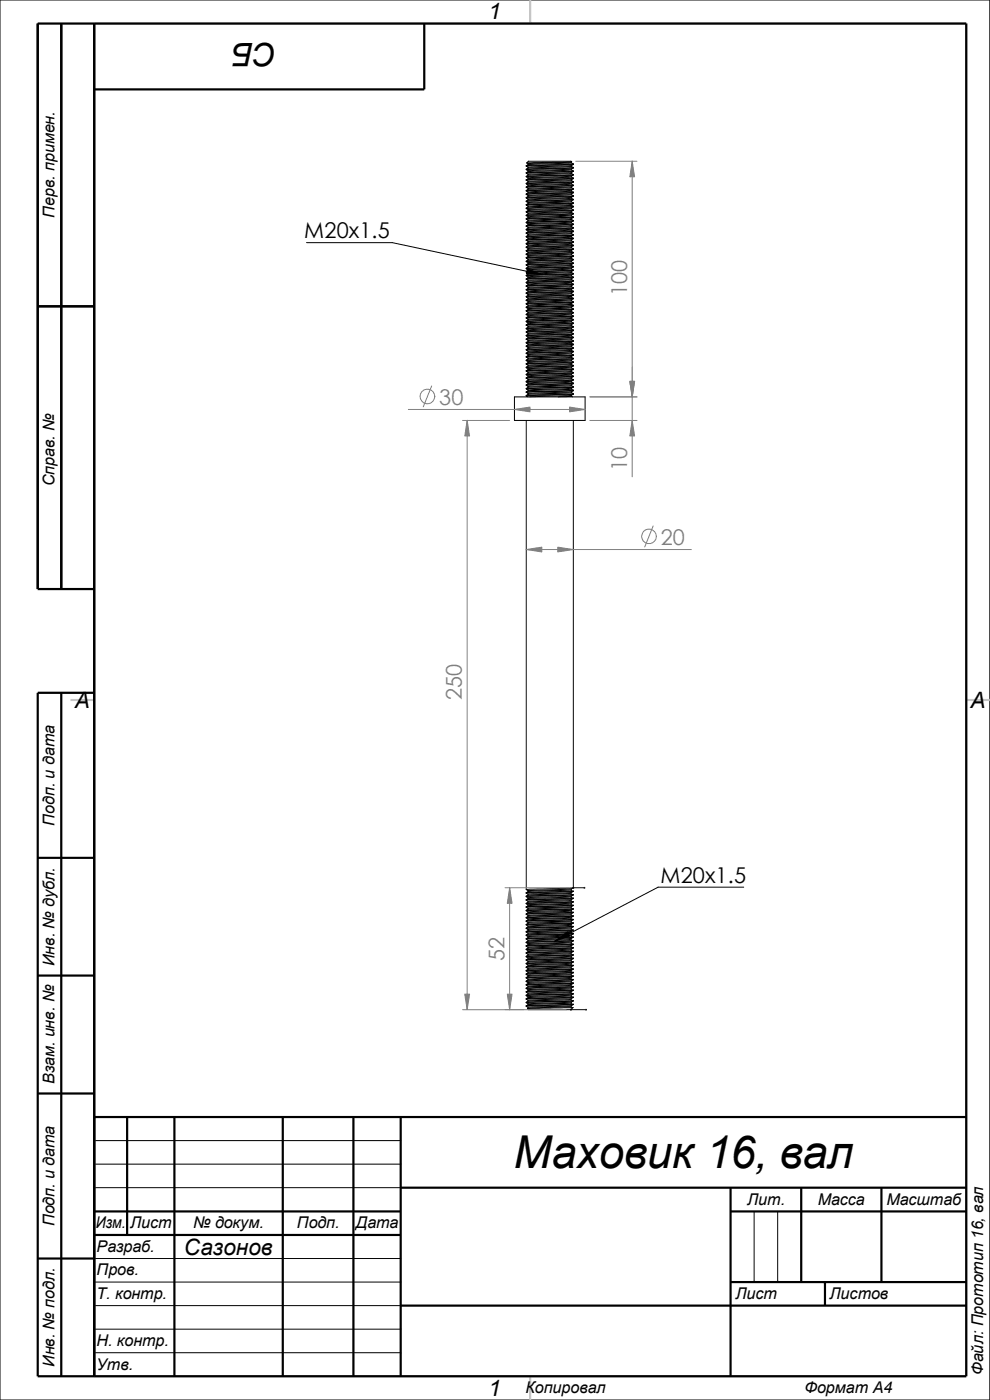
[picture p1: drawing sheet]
<svg xmlns="http://www.w3.org/2000/svg" width="210mm" height="297mm" viewBox="0 0 210 297" stroke-linecap="round" stroke-linejoin="round" font-family="sans-serif">
<g fill="none" stroke="#000" stroke-width=".21">
<path d="M0 0h210v297h-210zM111.6 35.2v.1M111.6 35.9v.1M111.6 36.7h.1M111.6 37.4v.1M111.6 38.1v.2M111.6 38.9v.1M111.6 39.7v.1M111.8 34.5l.3-.3h9l.2 .1-9.5 .3M111.8 34.6l.3 .2M112 38.7l-.4 .2M121.2 34.5v-.1l-8.6 .3-.6 .1v.1l-.4 .2"/>
<path d="M121.2 35.3l.4 .2M121.2 36.1l.4 .2M121.2 36.8l.4 .2M121.2 37.5l.4 .3-10 .3M121.2 38.3l.4 .2M121.2 39l.4 .3M121.2 39.8l.4 .2M121.2 34.5l.4 .3M121.2 35.1v.2M121.2 35.9v.2M121.2 36.6v.2M121.2 37.4v.1"/>
<path d="M121.2 38.1v.2M121.2 38.9v.1M121.2 39.6v.2M121.2 35.1l-9.2 .4v.2l-.4 .2M121.2 35.9l-9 .3-.6 .5M121.2 36.6l-8.6 .3-.6 .1v.2l-.4 .2M121.2 37.4l-9.2 .3v.2l-.4 .2M121.2 38.9l-8.6 .3h-.6v.2l-.4 .3M121.2 39.6l-8.6 .3-.6 .1v.2l-.4 .2M121.2 38.1l-9 .3-.2 .1v.2M121.2 34.5l-9.1 .4M121.2 35.3l-9.1 .4"/>
<path d="M121.2 36.1l-9.1 .3M121.2 36.8l-9.1 .4M121.2 37.5l-9.1 .4M121.2 38.3l-9.1 .4M121.2 39l-9.1 .4M121.2 39.8l-9.1 .4M121.6 36.4l-10 .3 .5 .3M121.6 37.1l-10 .4 .5 .3M121.6 39.4l-10 .4 .5 .2M121.6 34.8l-10 .4M121.6 35.5l-10 .4M121.6 36.3l-10 .4"/>
<path d="M121.6 37l-10 .4M121.6 38.5l-10 .4M121.6 39.3l-10 .4M121.6 34.9l-.4 .2M121.6 35.6l-.4 .3M121.6 36.4l-.4 .2M121.6 37.1l-.4 .3M121.6 37.9l-.4 .2M121.6 38.7l-.4 .2M121.6 39.4l-.4 .2M121.6 34.8v.1M121.6 35.5v.1"/>
<path d="M121.6 36.3v.1M121.6 37v.1M121.6 37.8v.1M121.6 38.5v.2M121.6 39.3v.1M121.6 34.9l-10 .4 .5 .2M121.6 35.6l-10 .4 .5 .3M121.6 37.9l-10 .4 .5 .2M121.6 38.7l-10 .3 .5 .2M65 51.5h18.2l31.8 6.8M111.6 40.4v.1M111.6 41.1v.2"/>
<path d="M111.6 41.9v.1M111.6 42.7v.1M111.6 43.4v.1M111.6 44.2h.1M111.6 44.9v.1M111.6 46.4v.1M111.6 47.2h.1M111.6 47.9v.1M111.6 48.6v.2M111.6 49.4v.1M111.6 50.2h.1M111.6 51.6v.2"/>
<path d="M111.6 52.4v.1M111.6 53.2v.1M111.6 53.9v.1M111.6 54.7h.1M111.6 55.4v.1M111.6 56.2v.1M111.6 56.9v.1M111.6 57.7h.1M111.6 58.4v.1M111.6 59.9v.1M112 43.9l-.4 .3M121.2 40.6l.4 .2"/>
<path d="M121.2 41.3l.4 .2M121.2 42l.4 .3M121.2 42.8l.4 .3-10 .3M121.2 43.6l.4 .2M121.2 44.3l.4 .2M121.2 45l.4 .3M121.2 45.8l.4 .2M121.2 46.6l.4 .2M121.2 47.3l.4 .2M121.2 48l.4 .3-10 .3M121.2 48.8l.4 .2M121.2 49.5l.4 .3"/>
<path d="M121.2 50.3l.4 .2M121.2 51.1l.4 .2M121.2 51.8l.4 .2M121.2 52.5l.4 .3M121.2 53.3l.4 .3M121.2 54.1l.4 .2M121.2 54.8l.4 .2M121.2 55.5l.4 .3M121.2 56.3l.4 .2M121.2 57.1l.4 .2M121.2 57.8l.4 .2M121.2 58.5l.4 .3"/>
<path d="M121.2 59.3l.4 .2M121.2 40.4v.2M121.2 41.1v.2M121.2 41.9v.1M121.2 42.6v.2M121.2 43.3v.3M121.2 44.1v.2M121.2 44.9v.1M121.2 45.6v.2M121.2 46.4v.2M121.2 47.1v.2M121.2 47.9v.1"/>
<path d="M121.2 48.6v.2M121.2 49.4v.2h-.6l-8.5 .3M121.2 50.1v.2M121.2 50.9v.2M121.2 51.6v.2M121.2 52.4v.1M121.2 53.1v.2M121.2 53.8v.3M121.2 54.6v.2l-.6 .1-8.5 .3M121.2 55.4v.1M121.2 56.1v.2M121.2 56.9v.2"/>
<path d="M121.2 57.6v.2M121.2 58.4v.1M121.2 59.1v.2M121.2 59.9v.2h-.6l-8.5 .3M121.2 40.4l-9.2 .3v.2l-.4 .2M121.2 41.1l-9 .3-.6 .5M121.2 41.9l-8.6 .3h-.6v.2l-.4 .3M121.2 42.6l-9.2 .4v.2l-.4 .2M121.2 44.1l-8.6 .3-.6 .1v.2l-.4 .2M121.2 44.9l-8.6 .3-.6 .1v.1l-.4 .2M121.2 45.6l-9.2 .4v.2l-.4 .2M121.2 46.4l-9 .3-.6 .5"/>
<path d="M121.2 47.1l-8.6 .3-.6 .1v.2l-.4 .2M121.2 47.9l-8.6 .3-.6 .1v.1l-.4 .2M121.2 49.4l-8.6 .3h-.6v.2l-.4 .3M121.2 50.1l-8.6 .3-.6 .1v.2l-.4 .2M121.2 50.9l-9.2 .3v.2l-.4 .2M121.2 51.6l-9 .3-.6 .5M121.2 52.4l-8.6 .3h-.6v.2l-.4 .3M121.2 53.1l-8.6 .3-.6 .1v.2l-.4 .2M121.2 54.6l-8.6 .3-.6 .1v.2l-.4 .2M121.2 55.4l-8.6 .3-.6 .1v.1l-.4 .3M121.2 56.1l-9.2 .4v.2l-.4 .2M121.2 56.9l-9 .3-.6 .5"/>
<path d="M121.2 57.6l-8.6 .3-.6 .1v.2l-.4 .2M121.2 58.4l-8.6 .3-.6 .1v.1l-.4 .2M121.2 59.9l-9 .3-.6 .5M121.2 43.3l-9 .4h-.2v.2M121.2 40.6l-9.1 .3M121.2 41.3l-9.1 .4M121.2 42l-9.1 .4M121.2 42.8l-9.1 .4M121.2 43.6l-9.1 .3M121.2 44.3l-9.1 .4M121.2 45l-9.1 .4M121.2 45.8l-9.1 .4"/>
<path d="M121.2 46.6l-9.1 .3M121.2 47.3l-9.1 .4M121.2 48l-9.1 .4M121.2 48.8l-9.1 .4M121.2 50.3l-9.1 .4M121.2 51.1l-9.1 .3M121.2 51.8l-9.1 .4M121.2 52.5l-9.1 .4M121.2 53.3l-9.1 .4M121.2 54.1l-9.1 .3M121.2 55.5l-9.1 .4M121.2 56.3l-9.1 .4"/>
<path d="M121.2 57.1l-9.1 .3M121.2 57.8l-9.1 .4M121.2 58.5l-9.1 .4M121.2 59.3l-9.1 .4M121.6 40.1l-10 .4 .5 .3M121.6 42.4l-10 .4 .5 .2M121.6 43.1l-10 .4 .5 .3M121.6 43.9l-10 .3 .5 .3M121.6 46.1l-10 .4 .5 .3M121.6 46.9l-10 .3 .5 .3M121.6 49.1l-10 .4 .5 .3M121.6 49.9l-10 .3 .5 .3"/>
<path d="M121.6 52.2l-10 .3 .5 .2M121.6 52.9l-10 .4 .5 .2M121.6 55.1l-10 .4 .5 .3M121.6 55.9l-10 .4 .5 .2M121.6 58.1l-10 .4 .5 .3M121.6 58.9l-10 .4 .5 .2M121.6 40l-10 .4M121.6 40.8l-10 .3M121.6 41.5l-10 .4M121.6 42.3l-10 .4M121.6 43.8l-10 .4M121.6 44.5l-10 .4"/>
<path d="M121.6 45.3l-8.5 .3-1.5 .2M121.6 46l-10 .4M121.6 46.8l-10 .4M121.6 47.5l-10 .4M121.6 49l-10 .4M121.6 49.8l-10 .4M121.6 50.5l-8.5 .3-1.5 .2M121.6 51.3l-10 .3M121.6 52l-10 .4M121.6 52.8l-10 .4M121.6 53.6l-10 .3M121.6 54.3l-10 .4"/>
<path d="M121.6 55l-10 .4M121.6 55.8l-10 .4M121.6 56.5l-10 .4M121.6 57.3l-10 .4M121.6 58l-10 .4M121.6 58.8l-8.5 .3-1.5 .2M121.6 59.5l-10 .4M121.6 48.4l-.2 .1a25.2 25.2 0 0 1-6 .3l-3.2 .1-.6 .5M121.6 53.6l-.4 .3-1.3 .1-7.7 .2-.6 .5M121.6 58.9l-.4 .2-1.3 .1-7.7 .2-.6 .5M121.6 40.1l-.4 .3M121.6 40.9l-.4 .2"/>
<path d="M121.6 41.7l-.4 .2M121.6 42.4l-.4 .2M121.6 43.1l-.4 .2M121.6 43.9l-.4 .2M121.6 44.6l-.4 .3M121.6 45.4l-.4 .2M121.6 46.1l-.4 .3M121.6 46.9l-.4 .2M121.6 47.6l-.4 .3M121.6 49.1l-.4 .3M121.6 49.9l-.4 .2M121.6 50.6l-.4 .3"/>
<path d="M121.6 51.4l-.4 .2M121.6 52.2l-.4 .2M121.6 52.9l-.4 .2M121.6 54.4l-.4 .2M121.6 55.1l-.4 .3M121.6 55.9l-.4 .2M121.6 56.6l-.4 .3M121.6 57.4l-.4 .2M121.6 58.1l-.4 .3M121.6 59.6l-.4 .3M121.6 40v.1M121.6 40.8v.1"/>
<path d="M121.6 41.5v.1M121.6 42.3v.1M121.6 43.1h.1M121.6 43.8v.1M121.6 44.5v.1M121.6 45.3v.1M121.6 46v.1M121.6 46.8v.1M121.6 47.5v.1M121.6 48.3v.1M121.6 49v.1M121.6 49.8v.1"/>
<path d="M121.6 50.5v.1M121.6 51.3v.1M121.6 52v.1M121.6 52.8v.1M121.6 53.6h.1M121.6 54.3v.1M121.6 55v.1M121.6 55.8v.1M121.6 56.6h.1M121.6 57.3v.1M121.6 58v.1M121.6 58.8v.1"/>
<path d="M121.6 59.5v.1M121.6 40.9l-10 .4 .5 .2M121.6 41.6l-10 .4 .5 .2M121.6 44.6l-10 .4 .5 .3M121.6 45.4l-10 .4 .5 .2M121.6 47.6l-10 .4 .5 .3M121.6 48.4l-10 .4 .5 .2M121.6 50.6l-10 .4 .5 .3M121.6 51.4l-10 .4 .5 .2M121.6 53.6l-10 .4 .5 .3M121.6 54.4l-10 .3 .5 .3M121.6 56.6l-10 .4 .5 .3"/>
<path d="M121.6 57.4l-10 .3 .5 .3M121.6 59.6l-10 .4 .5 .3M111.6 60.7h.1M111.6 61.4v.1M111.6 62.1v.2M111.6 62.9v.1M111.6 63.7v.1M111.6 65.2h.1M111.6 65.9v.1M111.6 66.7v.1M111.6 67.4v.1M111.6 68.2h.1"/>
<path d="M111.6 68.9v.1M111.6 70.4v.1M111.6 71.2h.1M111.6 71.9v.1M111.6 72.6v.2M111.6 73.4v.1M111.6 74.2v.1M111.6 75.6v.2M111.6 76.4v.1M111.6 77.2v.1M111.6 77.9v.1M111.6 78.7h.1"/>
<path d="M111.6 79.4v.1M111.7 77.3l.4 .2M112 67.9l-.4 .3M112 73.2l-.4 .2M112 78.4l-.4 .3M121.2 60l.4 .3M121.2 60.8l.4 .2M121.2 61.6l.4 .2M121.2 62.3l.4 .2M121.2 63l.4 .3M121.2 63.8l.4 .3M121.2 64.6l.4 .2"/>
<path d="M121.2 65.3l.4 .2M121.2 66l.4 .3M121.2 66.8l.4 .2M121.2 67.6l.4 .2M121.2 68.3l.4 .2M121.2 69l.4 .3M121.2 69.8l.4 .2M121.2 70.6l.4 .2M121.2 71.3l.4 .2M121.2 72.1l.4 .2M121.2 72.8l.4 .2M121.2 73.5l.4 .3"/>
<path d="M121.2 74.3l.4 .2M121.2 75.1l.4 .2M121.2 75.8l.4 .2M121.2 76.5l.4 .3M121.2 77.3l.4 .2M121.2 78.1l.4 .2M121.2 78.8l.4 .2M121.2 79.5l.4 .3M121.2 60.6v.2M121.2 61.4v.2M121.2 62.1v.2M121.2 62.9v.1"/>
<path d="M121.2 63.6v.2M121.2 64.3v.3M121.2 65.1v.2M121.2 65.9v.1M121.2 66.6v.2M121.2 67.4v.2M121.2 68.1v.2M121.2 68.9v.1M121.2 69.6v.2M121.2 70.4v.2M121.2 71.1v.2M121.2 71.9v.2"/>
<path d="M121.2 72.6v.2M121.2 73.4v.1M121.2 74.1v.2M121.2 74.9v.2M121.2 75.6v.2M121.2 76.4v.1M121.2 77.1v.2M121.2 77.9v.2M121.2 78.6v.2M121.2 79.4v.1M121.2 60.6l-8.6 .3-.6 .1v.2l-.4 .2M121.2 61.4l-9.2 .3v.2l-.4 .2"/>
<path d="M121.2 62.1l-9 .3-.6 .5M121.2 62.9l-8.6 .3h-.6v.2l-.4 .3M121.2 63.6l-8.6 .3-.6 .1v.2l-.4 .2M121.2 65.1l-9 .3-.6 .5M121.2 65.9l-8.6 .3-.6 .1v.1l-.4 .3M121.2 66.6l-9.2 .4v.2l-.4 .2M121.2 68.1l-8.6 .3-.6 .1v.2l-.4 .2M121.2 68.9l-8.6 .3-.6 .1v.1l-.4 .2M121.2 69.6l-9.2 .4v.2l-.4 .2M121.2 70.4l-9 .3-.6 .5M121.2 71.1l-8.6 .3-.6 .1v.2l-.4 .2M121.2 71.9l-9.2 .3v.2l-.4 .2"/>
<path d="M121.2 73.4l-8.6 .3h-.6v.2l-.4 .3M121.2 74.1l-8.6 .3-.6 .1v.2l-.4 .2M121.2 74.9l-9.2 .3v.2l-.4 .2M121.2 75.6l-9 .3-.6 .5M121.2 76.4l-8.6 .3-.6 .1v.1l-.4 .3M121.2 77.1l-9.2 .4v.2l-.4 .2M121.2 78.6l-8.6 .3-.6 .1v.2l-.4 .2M121.2 79.4l-8.6 .3-.6 .1v.1l-.4 .2M121.2 67.4l-9 .3h-.2v.2M121.2 72.6l-9 .3-.2 .1v.2M121.2 77.9l-9 .3h-.2v.2M121.2 60.8l-9.1 .4"/>
<path d="M121.2 61.6l-9.1 .3M121.2 62.3l-9.1 .4M121.2 63l-9.1 .4M121.2 63.8l-9.1 .4M121.2 64.6l-9.1 .3M121.2 65.3l-9.1 .4M121.2 66l-9.1 .4M121.2 66.8l-9.1 .4M121.2 67.6l-9.1 .3M121.2 68.3l-9.1 .4M121.2 69l-9.1 .4M121.2 69.8l-9.1 .4"/>
<path d="M121.2 70.6l-9.1 .3M121.2 71.3l-9.1 .4M121.2 72.1l-9.1 .3M121.2 72.8l-9.1 .4M121.2 73.5l-9.1 .4M121.2 74.3l-9.1 .4M121.2 75.1l-9.1 .3M121.2 75.8l-9.1 .4M121.2 76.5l-9.1 .4M121.2 77.3l-9.1 .4M121.2 78.1l-9.1 .3M121.2 78.8l-9.1 .4"/>
<path d="M121.2 79.5l-9.1 .4M121.6 61.1l-10 .4 .5 .3M121.6 61.9l-10 .4 .5 .2M121.6 64.1l-10 .4 .5 .3M121.6 64.9l-10 .3 .5 .3M121.6 67.1l-10 .4 .5 .3M121.6 67.9l-10 .3 .5 .3M121.6 68.6l-10 .4 .5 .3M121.6 70.9l-10 .3 .5 .3M121.6 71.6l-10 .4 .5 .3M121.6 73.9l-10 .4 .5 .2M121.6 74.6l-10 .4 .5 .3"/>
<path d="M121.6 77.6l-10 .4 .5 .3M121.6 79.9l-10 .4 .5 .2M121.6 60.3l-10 .4M121.6 61l-10 .4M121.6 61.8l-10 .3M121.6 62.5l-10 .4M121.6 63.3l-10 .4M121.6 64.1l-8.5 .2-1.5 .2M121.6 64.8l-10 .4M121.6 65.5l-10 .4M121.6 66.3l-10 .4M121.6 67l-10 .4"/>
<path d="M121.6 67.8l-10 .4M121.6 68.5l-10 .4M121.6 69.3l-8.5 .3-1.5 .2M121.6 70l-10 .4M121.6 70.8l-10 .4M121.6 71.5l-10 .4M121.6 72.3l-10 .3M121.6 73l-10 .4M121.6 73.8l-10 .4M121.6 74.5l-8.5 .3-1.5 .2M121.6 75.3l-10 .3M121.6 76l-10 .4"/>
<path d="M121.6 76.8l-10 .4M121.6 77.5l-10 .4M121.6 78.3l-10 .4M121.6 79l-10 .4M121.6 79.8l-8.5 .3-1.5 .2M121.6 76.9l-10 .4h.2M121.6 64.1l-.4 .3h-.6l-8.6 .3v.2l-.4 .3M121.6 60.4l-.4 .2M121.6 61.1l-.4 .3M121.6 61.9l-.4 .2M121.6 62.7l-.4 .2M121.6 63.4l-.4 .2"/>
<path d="M121.6 64.9l-.4 .2M121.6 65.6l-.4 .3M121.6 66.4l-.4 .2M121.6 67.1l-.4 .3M121.6 67.9l-.4 .2M121.6 68.6l-.4 .3M121.6 69.4l-.4 .2M121.6 70.1l-.4 .3M121.6 70.9l-.4 .2M121.6 71.6l-.4 .3M121.6 72.4l-.4 .2M121.6 73.2l-.4 .2"/>
<path d="M121.6 73.9l-.4 .2M121.6 74.6l-.4 .3M121.6 75.4l-.4 .2M121.6 76.1l-.4 .3M121.6 76.9l-.4 .2M121.6 77.6l-.4 .3M121.6 78.4l-.4 .2M121.6 79.1l-.4 .3M121.6 79.9l-.4 .2M121.6 60.3v.1M121.6 61v.1M121.6 61.8v.1"/>
<path d="M121.6 62.5v.1M121.6 63.3v.1M121.6 64.1h.1M121.6 64.8v.1M121.6 65.5v.1M121.6 66.3v.1M121.6 67.1h.1M121.6 67.8v.1M121.6 68.5v.1M121.6 69.3v.1M121.6 70v.1M121.6 70.8v.1"/>
<path d="M121.6 71.5v.1M121.6 72.3v.1M121.6 73v.1M121.6 73.8v.1M121.6 74.5v.1M121.6 75.3v.1M121.6 76v.1M121.6 76.8v.1M121.6 77.6h.1M121.6 78.3v.1M121.6 79v.1M121.6 79.8v.1"/>
<path d="M121.6 60.4l-10 .3 .5 .3M121.6 62.6l-10 .4 .5 .2M121.6 63.4l-10 .4 .5 .2M121.6 65.6l-10 .4 .5 .3M121.6 66.4l-10 .4 .5 .2M121.6 69.4l-10 .4 .5 .2M121.6 70.1l-10 .4 .5 .3M121.6 72.4l-10 .4 .5 .2M121.6 73.1l-10 .4 .5 .2M121.6 75.4l-10 .4 .5 .2M121.6 76.1l-10 .4 .5 .3M121.6 78.4l-10 .3 .5 .3"/>
<path d="M121.6 79.1l-10 .4 .5 .3M109.1 84.2h15v5h-15zM111.6 80.9v.1M111.6 81.7h.1M111.6 82.4v.1M111.6 83.1v.2M111.6 83.9v.1M111.6 89.2v99.5M112 83.7l-.4 .2M121.2 80.3l.4 .2M121.2 81.1l.4 .2M121.2 81.8l.4 .2"/>
<path d="M121.2 82.5l.4 .3M121.2 83.3l.4 .2M121.2 84l.3 .2M121.2 80.1v.2M121.2 80.9v.2M121.2 81.6v.2M121.2 82.4v.1M121.2 83.1v.2M121.2 83.9v.2l-2.8 .1M121.2 80.1l-9.2 .4v.2l-.4 .2M121.2 80.9l-9 .3-.6 .5M121.2 81.6l-8.6 .3-.6 .1v.2l-.4 .2"/>
<path d="M121.2 82.4l-9.2 .3v.2l-.4 .2M121.2 83.1l-9 .3-.2 .1v.2M121.2 80.3l-9.1 .4M121.2 81.1l-9.1 .3M121.2 81.8l-9.1 .4M121.2 82.6l-9.1 .3M121.2 83.3l-9.1 .4M121.2 83.9l-8.8 .3M121.6 80.6l-10 .4 .5 .3M121.6 82.9l-10 .4 .5 .2M121.6 83.7l-10 .3 .4 .2M121.6 80.5l-10 .4"/>
<path d="M121.6 81.3l-10 .4M121.6 82l-10 .4M121.6 82.8l-10 .3M121.6 83.5l-10 .4M121.6 81.3l-1.4 .2-8.6 .2 .5 .3M121.6 80.6l-.4 .3M121.6 81.4l-.4 .2M121.6 82.1l-.4 .3M121.6 82.9l-.4 .2M121.6 83.7l-.4 .2M121.6 80.5v.1M121.6 82v.1"/>
<path d="M121.6 82.8v.1M121.6 83.5v.2M121.6 89.2v99.1M121.6 82.1l-10 .4 .5 .3M111.6 199.2l.4 .3v.1l-.4 .3M111.6 198.5l.4 .2v.2l-.4 .2M111.6 197.7l.4 .3v.2l-.4 .2M111.6 197l.4 .2v.2l-.4 .2M111.6 196.2l.4 .3v.1l-.4 .3M111.6 194.7l.4 .2v.3l-.4 .2M111.6 194l.4 .2v.2l-.4 .2M111.6 193.3l.4 .2v.1l-.4 .3"/>
<path d="M111.6 192.5l.4 .2v.2l-.4 .2M111.6 191.7l.4 .3v.2l-.4 .2M111.6 191l.4 .2v.2l-.4 .2M111.6 190.2l.4 .3v.1l-.4 .3M111.6 189.5l.4 .2v.2l-.4 .2M111.6 188.7l.4 .3v.1l-.4 .3M111.6 200l.4 .2M111.6 195.5l.4 .2v.2M111.6 189.4v.1M111.6 190.1v.1M111.6 190.9v.1M111.6 191.6v.1"/>
<path d="M111.6 193.9v.1M111.6 194.6v.1M111.6 195.4v.1M111.6 196.1v.1M111.6 196.9v.1M111.6 199.1v.1M111.6 199.9v.1M112 195.9l-.4 .2M121 199.3l-8.9 .3M121 198.5l-8.9 .4M121 197.8l-8.9 .4M121 197.1l-8.9 .3"/>
<path d="M121 196.3l-8.9 .3M121 195.6l-8.9 .3M121 194.8l-8.9 .4M121 194.1l-8.9 .3M121 193.3l-8.9 .3M121 192.6l-8.9 .3M121 191.8l-8.9 .4M121 191.1l-8.9 .3M121 190.3l-8.9 .3M121 189.6l-8.9 .3M121 188.8l-8.9 .3M121 199.3l.4 .3"/>
<path d="M121 198.5l.4 .3M121 197.8l.4 .2M121 197.1l.4 .2M121 196.3l.4 .3M121 195.6l.4 .2M121 194.8l.4 .2M121 194.1l.4 .2M121 193.3l.4 .2M121 192.6l.4 .2M121 191.8l.4 .2M121 191.1l.4 .2M121 190.3l.4 .2"/>
<path d="M121 189.6l.4 .2M121 188.8l.4 .3M121.2 199.9l-9.1 .3M121.2 199.1l-9.1 .4M121.2 198.3l-9.1 .4M121.2 196.9l-9.1 .3M121.2 196.1l-9.1 .4M121.2 195.3l-9.1 .4M121.2 194.6l-9.1 .3M121.2 193.8l-9.1 .4M121.2 193.1l-9.1 .4M121.2 191.6l-9.1 .4"/>
<path d="M121.2 190.8l-9.1 .4M121.2 190.1l-9.1 .4M121.2 189.4l-9.1 .3M121.2 188.6l-9.1 .4M121.2 199.9v.1M121.2 199.1v.2M121.2 198.3v.2M121.2 197.6v.2M121.2 196.8v.2M121.2 196.1v.2M121.2 195.3v.2M121.2 194.6v.2"/>
<path d="M121.2 193.8v.2M121.2 193.1v.2M121.2 192.3v.2M121.2 191.6v.2M121.2 190.8v.2M121.2 190.1v.2M121.2 189.4v.1M121.2 188.6v.2M121.6 199.6l-.4 .3M121.6 198.8l-.4 .3M121.6 198.1l-.4 .2M121.6 197.4l-.4 .2-.6 .1-8.5 .3"/>
<path d="M121.6 196.6l-.4 .2M121.6 195.9l-.4 .2M121.6 195.1l-.4 .2M121.6 194.4l-.4 .2M121.6 193.6l-.4 .2M121.6 192.9l-.4 .2M121.6 192.1l-.4 .3h-.6l-8.5 .3M121.6 191.3l-.4 .3M121.6 190.6l-.4 .2M121.6 189.9l-.4 .2M121.6 189.1l-.4 .3M121.6 188.3l-.4 .3"/>
<path d="M121.6 199.6l-10 .3M121.6 198.8l-10 .3M121.6 198.1v-.1l-10 .4M121.6 197.4l-9.4 .2h-.6v.1M121.6 196.6l-10 .3M121.6 195.8l-10 .3M121.6 195.1l-10 .3M121.6 194.4l-10 .2M121.6 193.6l-10 .3M121.6 192.9v-.2l-10 .4M121.6 192.1l-9.4 .2-.6 .1v.1M121.6 191.3l-10 .3"/>
<path d="M121.6 190.6l-10 .3M121.6 189.9l-10 .2M121.6 189.1l-10 .3M121.6 188.3h2.4M121.6 199.6l-10 .4M121.6 198.8l-10 .4M121.6 198.1l-10 .3M121.6 197.4l-10 .3M121.6 196.6l-10 .4M121.6 195.8l-10 .4M121.6 195.1l-10 .4M121.6 194.4l-10 .3"/>
<path d="M121.6 193.6l-10 .4M121.6 192.9l-10 .2M121.6 192.1l-10 .4M121.6 191.3l-10 .4M121.6 190.6l-10 .4M121.6 189.9l-10 .3M121.6 189.1l-10 .4M121.6 188.3l-10 .4M157.8 188.2h-18.2l-21.9 11.5M111.6 209.6l10-.3-10 .4M111.6 212.7l.4 .3v.1l-.4 .3M111.6 212l.4 .2v.2l-.4 .2"/>
<path d="M111.6 211.2l.4 .3v.2l-.4 .2M111.6 209.7l.4 .3v.1l-.4 .3M111.6 209l.4 .2v.2l-.4 .2M111.6 208.2l.4 .2v.3l-.4 .2M111.6 207.5l.4 .2v.2l-.4 .2M111.6 206.8l.4 .2v.1l-.4 .3M111.6 206l.4 .2v.2l-.4 .2M111.6 204.5l.4 .2v.2l-.4 .2M111.6 203.8l.4 .2v.1l-.4 .3M111.6 203l.4 .2v.2l-.4 .2M111.6 202.2l.4 .3v.1l-.4 .3M111.6 201.5l.4 .2v.2l-.4 .2"/>
<path d="M111.6 210.5l.4 .2M111.6 205.2l.4 .3M111.6 200.7l.4 .3v.2M111.6 213.5l.4 .2-.1 .3M111.6 200.6v.1M111.6 201.4v.1M111.6 202.1v.1M111.6 204.4v.1M111.6 205.1v.1M111.6 205.9v.1M111.6 207.4v.1M111.6 208.9v.1"/>
<path d="M111.6 209.6v.1M111.6 210.4v.1M111.6 211.1v.1M111.6 212.6v.1M111.6 213.4v.1M111.9 214l.2 .2h9M111.9 214l9.7-.3-.4 .4M112 210.7v.2l-.4 .2M112 205.4v.3l-.4 .2M112 201.1l-.4 .3M112 200.2v.2l-.4 .2M121 213.6l-8.9 .3"/>
<path d="M121 212.8l-8.9 .3M121 212l-8.9 .4M121 211.3l-8.9 .4M121 210.6l-8.9 .3M121 209.8l-8.9 .3M121 209l-8.9 .4M121 208.3l-8.9 .4M121 207.6l-8.9 .3M121 206.8l-8.9 .3M121 206.1l-8.9 .3M121 205.3l-8.9 .4M121 204.6l-8.9 .3"/>
<path d="M121 203.8l-8.9 .3M121 203.1l-8.9 .3M121 202.3l-8.9 .3M121 201.5l-8.9 .4M121 200.8l-8.9 .3M121 200.1l-8.9 .3M121 212.8l.4 .3M121 212l.4 .3M121 211.3l.4 .2M121 210.6l.4 .2M121 209.8l.4 .3M121 209l.4 .3"/>
<path d="M121 208.3l.4 .2M121 207.6l.4 .2M121 206.8l.4 .3M121 206.1l.4 .2M121 205.3l.4 .2M121 204.6l.4 .2M121 203.8l.4 .2M121 203.1l.4 .2M121 202.3l.4 .3M121 201.5l.4 .3M121 200.8l.4 .2M121 200.1l.4 .2"/>
<path d="M121 213.6l.3 .1M121.1 214.2h3.2M121.2 213.4l-9.1 .3M121.2 212.6l-9.1 .4M121.2 211.8l-9.1 .4M121.2 211.1l-9.1 .4M121.2 210.4l-9.1 .3M121.2 209.6l-9.1 .4M121.2 208.8l-9.1 .4M121.2 208.1l-9.1 .3M121.2 207.3l-9.1 .4M121.2 206.6l-9.1 .4"/>
<path d="M121.2 205.8l-9.1 .4M121.2 205.1l-9.1 .3M121.2 204.3l-9.1 .4M121.2 203.6l-9.1 .4M121.2 202.9l-9.1 .3M121.2 202.1l-9.1 .4M121.2 201.3l-9.1 .4M121.2 200.6l-9.1 .4M121.2 214.1h.1M121.2 213.4v.1M121.2 212.6v.2M121.2 211.8v.2"/>
<path d="M121.2 211.1v.2M121.2 210.4v.1M121.2 209.6v.2M121.2 208.8v.2M121.2 208.1v.2M121.2 207.3v.2M121.2 206.6v.2M121.2 205.8v.2M121.2 205.1v.2M121.2 204.3v.2M121.2 203.6v.2M121.2 202.9v.1"/>
<path d="M121.2 202.1v.2M121.2 201.3v.2M121.2 200.6v.2M121.2 214.1l-.1 .1M121.6 213.1l-.4 .3M121.6 212.3l-.4 .3M121.6 211.6l-.4 .2M121.6 210.9l-.4 .2M121.6 210.1l-.4 .3M121.6 209.4l-.4 .2M121.6 208.6l-.4 .2M121.6 207.9l-.4 .2"/>
<path d="M121.6 207.1l-.4 .2M121.6 206.4l-.4 .2M121.6 205.6l-.4 .2M121.6 204.9l-.4 .2M121.6 204.1l-.4 .2M121.6 203.4l-.4 .2M121.6 202.6l-.4 .3M121.6 201.8l-.4 .3M121.6 201.1l-.4 .2M121.6 200.4l-.4 .2M121.6 213.1l-10 .3M121.6 212.3l-10 .3"/>
<path d="M121.6 211.6v-.1l-10 .4M121.6 210.9l-10 .2M121.6 210.1l-10 .3M121.6 208.6v-.1l-10 .4M121.6 207.9l-9.4 .2h-.6v.1M121.6 207.1l-10 .3M121.6 206.4v-.2l-10 .4M121.6 205.6l-10 .3M121.6 204.9l-10 .2M121.6 204.1l-10 .3M121.6 203.4v-.2l-10 .4M121.6 202.6l-9.4 .2-.6 .1v.1"/>
<path d="M121.6 201.8l-10 .3M121.6 201.1l-10 .3M121.6 200.4l-10 .2M121.6 213.1l-10 .4M121.6 212.3l-10 .4M121.6 211.6l-10 .3M121.6 210.9l-10 .3M121.6 210.1l-10 .4M121.6 208.6l-10 .4M121.6 207.9l-10 .3M121.6 207.1l-10 .4M121.6 206.4l-10 .2"/>
<path d="M121.6 205.6l-10 .4M121.6 204.9l-10 .3M121.6 204.1l-10 .4M121.6 203.4l-10 .2M121.6 202.6l-10 .4M121.6 201.8l-10 .4M121.6 201.1l-10 .4M121.6 200.4l-10 .3M20 242h65M20 247h65M20 252h65M160 257v15"/>
<path d="M165 257v15M20 267h65M20 272h65M20 277h65M20 282h65M20 287h65"/>
</g>
<path d="M20 5h185v287h-185zM112.5 0v5M15 148.5h5M205 148.5h5M112.5 292v5" fill="none" stroke="#c0c0c0" stroke-width=".47"/>
<g fill="none" stroke="#000" stroke-width=".47">
<path d="M13 5v120M20 5v287M90 5v14h-70M8 65h12M20 125h-12v-120h197v287h-197v-145h12M13 147v145M8 182h12M8 207h12M8 232h12M20 237h185M27 237v25M37 237v55"/>
<path d="M60 237v55M75 237v55M85 237v55M20 257h65M85 252h120M155 252v40M155 257h50M170 252v20M187 252v20M8 267h12M20 262h65M85 277h120"/>
<path d="M155 272h50M175 272v5"/>
</g>
<g fill="#00f" stroke="#00f" stroke-width=".21">
<circle cx="124.3" cy="214.2" r=".08"/>
<circle cx="124" cy="188.3" r=".08"/>
</g>
<g fill="#000" stroke="#000" stroke-width=".21">
<path d="M111.9 57.1l3.1 1.2-3.3-.2zM117.7 199.7l2.7-2 .5 .9z"/>
<circle cx="121.6" cy="188.3" r=".08"/>
<circle cx="121.1" cy="214.2" r=".08"/>
</g>
<g fill="none" stroke="#808080" stroke-width=".21">
<path d="M122.1 34.2h13M134.1 34.2v67M86.6 86.9h37.5M91.6 81.9l-1.8 4.4M98.1 89.2h10M99.1 89.2v125M125.1 89.2h10M125.1 84.2h10M111.6 116.6h35M138.6 111.6l-1.8 4.4M107.1 188.3h13.5M108.1 188.3v25.9"/>
<path d="M98.1 214.2h22"/>
<circle cx="90.7" cy="84.1" r="1.57"/>
<circle cx="137.7" cy="113.8" r="1.56"/>
</g>
<g fill="#808080" stroke="#808080" stroke-width=".21">
<path d="M107.6 210.9h1l-.5 3.3z"/>
<path d="M108.1 188.3l.5 3.3h-1z"/>
<path d="M134.1 34.2l.5 3.3h-1z"/>
<path d="M133.6 80.9h1l-.5 3.3z"/>
<path d="M98.6 210.9h1l-.5 3.3z"/>
<path d="M99.1 89.2l.5 3.3h-1z"/>
<path d="M134.1 89.2l.5 3.3h-1z"/>
<path d="M109.1 86.9l3.3-.5v1z"/>
<path d="M120.8 86.4l3.3 .5-3.3 .5z"/>
<path d="M118.3 116.1l3.3 .5-3.3 .5z"/>
<path d="M111.6 116.6l3.3-.5v1z"/>
</g>
<text font-size="9.6" x="109" y="247.7">Маховик 16, вал</text>
<text font-size="6.9" x="58.7" y="9.2" transform="rotate(-180 58.7 9.2)">СБ</text>
<g font-size="4.8">
<text x="103.6" y="4.1">1</text>
<text x="15.9" y="150.1">A</text>
<text x="205.9" y="150.1">A</text>
<text x="39" y="266.3">Сазонов</text>
<text x="103.6" y="296.1">1</text>
</g>
<g font-size="4.6">
<text x="64.6" y="50.5">М20х1.5</text>
<text x="140.1" y="187.3">М20х1.5</text>
</g>
<g font-size="4.6" fill="#808080">
<text x="133" y="62.9" transform="rotate(-90 133 62.9)">100</text>
<text x="93.2" y="85.9">30</text>
<text x="133" y="99.9" transform="rotate(-90 133 99.9)">10</text>
<text x="140.2" y="115.6">20</text>
<text x="98" y="148.5" transform="rotate(-90 98 148.5)">250</text>
<text x="107" y="203.9" transform="rotate(-90 107 203.9)">52</text>
</g>
<g font-size="3.4">
<text x="11.6" y="46.2" transform="rotate(-90 11.6 46.2)">Перв. примен.</text>
<text x="11.6" y="103.2" transform="rotate(-90 11.6 103.2)">Справ. №</text>
<text x="11.6" y="175.1" transform="rotate(-90 11.6 175.1)">Подп. и дата</text>
<text x="11.6" y="205" transform="rotate(-90 11.6 205)">Инв. № дубл.</text>
<text x="11.6" y="230" transform="rotate(-90 11.6 230)">Взам. инв. №</text>
<text x="158.5" y="255.6">Лит.</text>
<text x="173.5" y="255.6">Масса</text>
<text x="188" y="255.6">Масштаб</text>
<text x="11.6" y="260.1" transform="rotate(-90 11.6 260.1)">Подп. и дата</text>
<text x="20.3" y="260.6">Изм.</text>
<text x="27.6" y="260.6">Лист</text>
<text x="41" y="260.6">№ докум.</text>
<text x="63" y="260.6">Подп.</text>
<text x="75.5" y="260.6">Дата</text>
<text x="20.5" y="265.6">Разраб.</text>
<text x="20.5" y="270.6">Пров.</text>
<text x="20.5" y="275.6">Т. контр.</text>
<text x="156" y="275.6">Лист</text>
<text x="176" y="275.6">Листов</text>
<text x="20.5" y="285.6">Н. контр.</text>
<text x="11.6" y="290" transform="rotate(-90 11.6 290)">Инв. № подл.</text>
<text x="20.5" y="290.6">Утв.</text>
<text x="208.6" y="291.7" transform="rotate(-90 208.6 291.7)">Файл: Прототип 16, вал</text>
<text x="111.5" y="295.6">Копировал</text>
<text x="170.6" y="295.6">Формат А4</text>
</g>
</svg>
